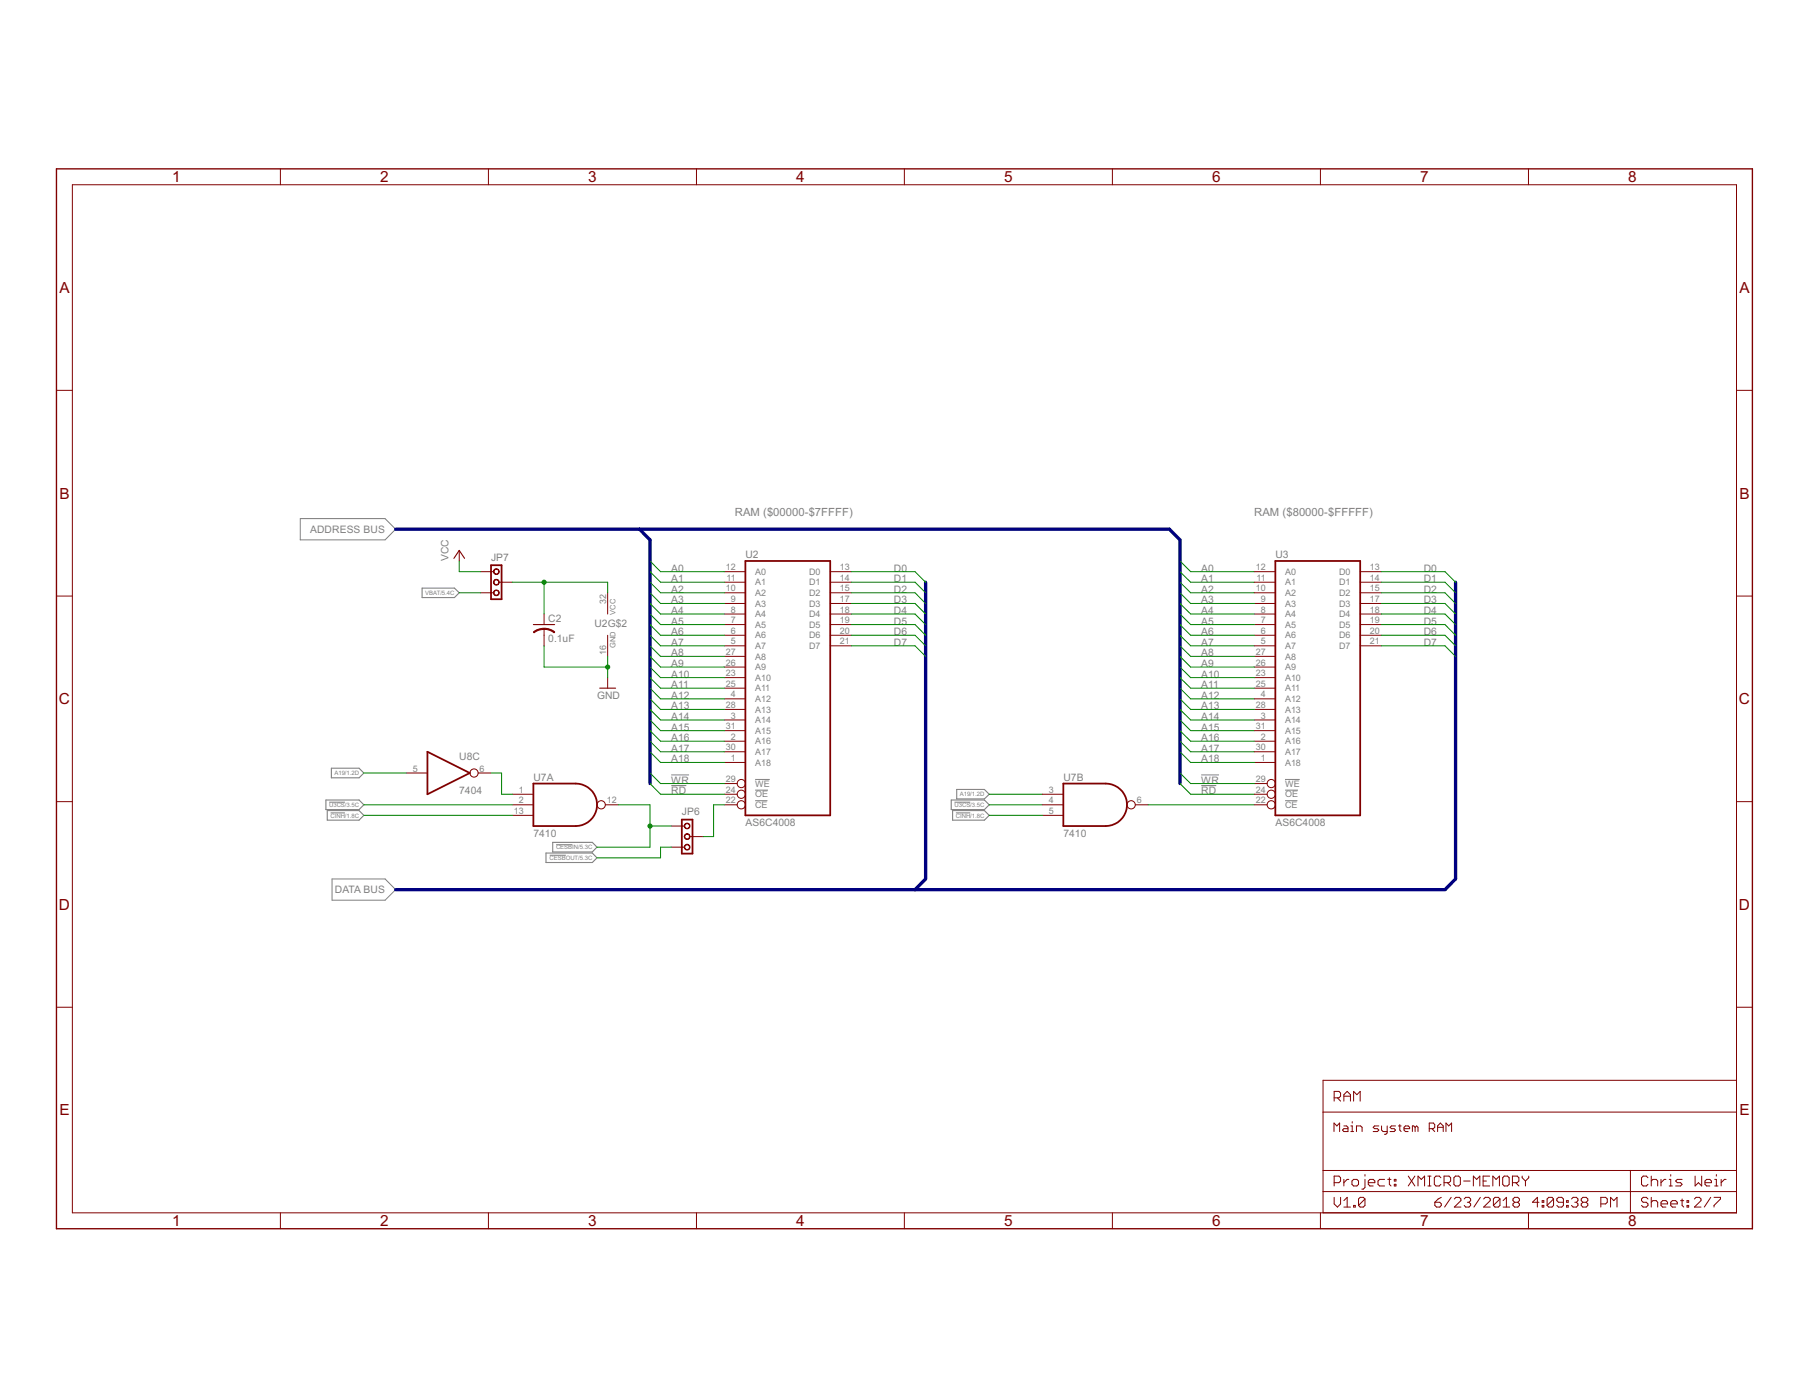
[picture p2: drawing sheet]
<svg xmlns="http://www.w3.org/2000/svg" width="279mm" height="216mm" viewBox="0 0 279 216" stroke-linecap="round" stroke-linejoin="round" font-family="sans-serif">
<g fill="none" stroke="#808080" stroke-width=".15">
<path d="M46.4 80.1h13.1l1.6 1.6-1.6 1.7h-13.1zM103.7 119.7h2.7M185.5 119.7h2.8M50.8 123.9h2.5M51.1 125.5h2.2M51.3 135.7h8.2l1.6 1.7-1.6 1.6h-8.2zM84.9 132.1h2.5M85.9 130.5h2.5M103.7 121.3h2.3M116.6 120.4h2.3M116.6 122h2M116.6 123.7h1.9"/>
<path d="M147.4 123.9h2.5M147.6 125.5h2.3M185.5 121.3h2.4M198.5 120.4h2.2M198.5 122h2M198.5 123.7h1.9"/>
</g>
<path d="M65.2 90.8h5l.7 .7-.7 .8h-5zM51.2 118.6h4.3l.7 .8-.7 .7h-4.3zM50.3 123.5h5.2l.7 .8-.7 .7h-5.2zM50.5 125.2h5l.7 .7-.7 .8h-5zM84.3 131.7h7.2l.7 .8-.7 .7h-7.2zM85.4 130.1h6.1l.7 .7-.7 .8h-6.1zM146.9 123.5h5.1l.8 .8-.8 .7h-5.1zM147.1 125.2h4.9l.8 .7-.8 .8h-4.9zM147.8 121.9h4.2l.8 .8-.8 .7h-4.2z" fill="none" stroke="#808080" stroke-width=".17"/>
<path d="M8.7 26.1h262v163.7h-262z" fill="none" stroke="#800000" stroke-width=".21"/>
<g fill="none" stroke="#800000" stroke-width=".15">
<path d="M11.2 28.5h257v158.8h-257zM43.3 26.1v2.4M75.4 26.1v2.4M107.6 26.1v2.4M139.7 26.1v2.4M171.8 26.1v2.4M203.9 26.1v2.4M236.1 26.1v2.4M8.7 60.3h2.5M268.2 60.3h2.5M8.7 92.1h2.5M70.9 85v1.6"/>
<path d="M74.2 88.3h2M74.2 91.5h2M77.1 89.9h2M84 94.8v1.7M84 97.1v2.6M93.9 91.5v3.3M93.9 98.1v3.3M111.9 88.3h3.2M111.9 89.9h3.2M111.9 91.5h3.2M111.9 93.2h3.2M111.9 94.8h3.2"/>
<path d="M111.9 96.5h3.2M111.9 98.1h3.2M111.9 99.7h3.2M128.2 88.3h3.3M128.2 89.9h3.3M128.2 91.5h3.3M128.2 93.2h3.3M128.2 94.8h3.3M128.2 96.5h3.3M128.2 98.1h3.3M128.2 99.7h3.3M193.7 88.3h3.3"/>
<path d="M193.7 89.9h3.3M193.7 91.5h3.3M193.7 93.2h3.3M193.7 94.8h3.3M193.7 96.5h3.3M193.7 98.1h3.3M193.7 99.7h3.3M210.1 88.3h3.3M210.1 89.9h3.3M210.1 91.5h3.3M210.1 93.2h3.3M210.1 94.8h3.3"/>
<path d="M210.1 96.5h3.3M210.1 98.1h3.3M210.1 99.7h3.3M268.2 92.1h2.5M62.7 119.4h3.3M73.9 119.4h1.9M93.9 104.6v1.7M111.9 101.4h3.2M111.9 103h3.2M111.9 104.6h3.2M111.9 106.3h3.2M111.9 107.9h3.2"/>
<path d="M111.9 109.6h3.2M111.9 111.2h3.2M111.9 112.8h3.2M111.9 114.5h3.2M111.9 116.1h3.2M111.9 117.8h3.2M193.7 101.4h3.3M193.7 103h3.3M193.7 104.6h3.3M193.7 106.3h3.3M193.7 107.9h3.3M193.7 109.6h3.3"/>
<path d="M193.7 111.2h3.3M193.7 112.8h3.3M193.7 114.5h3.3M193.7 116.1h3.3M193.7 117.8h3.3M8.7 123.8h2.5M79.1 122.7h3.3M79.1 124.3h3.3M79.1 125.9h3.3M93.5 124.3h2M103.7 127.6h2M103.7 130.8h2"/>
<path d="M106.5 129.2h2.1M111.9 121h2M111.9 122.7h2M111.9 124.3h2M161 122.7h3.2M161 124.3h3.2M161 125.9h3.2M175.3 124.3h2M193.7 121h2M193.7 122.7h2M193.7 124.3h2M268.2 123.8h2.5"/>
<path d="M8.7 155.6h2.5M268.2 155.6h2.5M204.3 171.7h63.9M206 174.8v-1.4l.5 .5 .4-.5v1.4M206.1 169.5h.7l.3-.2v-.5l-.3-.2h-.7v1.5M206.6 169.5l.5 .6M207.6 170.1v-1l.5-.5 .5 .5v1M207.6 169.3h1M207.6 173.9h.4l.2 .2v.7h-.6l-.3-.3 .3-.2h.6M208.6 173.9h.3v.9M208.6 174.8h.5M208.9 173.2v.2"/>
<path d="M209.1 170.1v-1.5l.5 .5 .5-.5v1.5M209.5 174.8v-.9h.6l.3 .2v.7M213 173.9h-.7l-.2 .2 .2 .2h.4l.3 .2-.3 .3h-.6M213.4 173.9v.6l.2 .3h.6M214.2 173.9v1.1l-.2 .2h-.2M215.5 173.9h-.6l-.2 .2 .2 .2h.4l.2 .2-.2 .3h-.6M216 173.9h.4M216.2 173.7v.8l.2 .3M216.9 174.3h.8v-.2l-.2-.2h-.4l-.2 .2v.4l.2 .3h.4M218.6 174.1l-.2-.2h-.3v.9M218.6 174.1v.7M218.6 174.1l.2-.2 .2 .2v.7"/>
<path d="M220.7 174.3h.7l.2-.2v-.4l-.2-.3h-.7v1.4M221.2 174.3l.4 .5M222 174.8v-.9l.5-.5 .4 .5v.9M222 174.1h.9M223.3 174.8v-1.4l.5 .5 .4-.5v1.4M268.2 166.8h-63.9v20.5M43.3 187.3v2.5M75.4 187.3v2.5M107.6 187.3v2.5M139.7 187.3v2.5M171.8 187.3v2.5M203.9 187.3v2.5"/>
<path d="M204.3 180.8h63.9M204.3 184h63.9M206.1 182.6h.7l.3-.2v-.5l-.3-.3h-.7v1.6M206.1 184.9v1l.5 .5 .5-.5v-1M207.6 182.1v1.1M207.6 185.4l.5-.5v1.5M207.6 186.4h1M208.3 182.1h-.2l-.5 .5M209.1 186.2h.2v.2h-.2zM209.1 182.1h.5l.2 .3v.5l-.2 .3h-.5l-.3-.3v-.5zM210.8 185.2l-.2-.3h-.5l-.3 .3v1M210.8 182.1v1.3l-.2 .2h-.3"/>
<path d="M210.8 181.4v.2M210.8 185.2v1l-.2 .2h-.5l-.3-.2M210.8 185.2l-1 1M211.3 182.6h1v-.2l-.2-.3h-.5l-.3 .3v.5l.3 .3h.5M213.8 182.1h-.7l-.3 .3v.5l.3 .3h.7M214.3 182.1h.5M214.6 181.9v1l.2 .3M215.3 182.1h.3v.3h-.3zM215.3 182.9h.3v.3h-.3zM217.5 181.6l1 1.6M218.5 181.6l-1 1.6M219 183.2v-1.6l.5 .5 .5-.5v1.6"/>
<path d="M220.5 181.6h.5M220.5 183.2h.5M220.8 181.6v1.6M221.6 185.7h.8l.2 .2v.3l-.2 .2h-.5l-.3-.2zM222.5 181.9l-.2-.3h-.5l-.3 .3v1l.3 .3h.5l.2-.3M222.6 184.9l-.5 .3-.5 .5M223 182.6h.8l.2-.2v-.5l-.2-.3h-.8v1.6M223.5 182.6l.5 .6M224.1 184.9l-1 1.5M224.6 185.2l.3-.3h.5l.2 .3v.2l-1 1h1M224.8 181.6h.5l.3 .3v1l-.3 .3h-.5l-.2-.3v-1zM226.1 182.4h1"/>
<path d="M226.1 185.2l.3-.3h.5l.2 .3v.2l-.2 .3M226.6 185.7h.3M226.9 185.7l.2 .2v.3l-.2 .2h-.5l-.3-.2M227.6 183.2v-1.6l.5 .5 .5-.5v1.6M228.6 184.9l-1 1.5M229.1 182.4h.5M229.2 185.2l.2-.3h.5l.3 .3v.2l-1 1h1M230.1 181.6h-1v1.6h1M230.6 183.2v-1.6l.5 .5 .5-.5v1.6M231.7 185.2v1l-.3 .2h-.5l-.2-.2M231.7 185.2l-.3-.3h-.5l-.2 .3v1M231.7 185.2l-1 1"/>
<path d="M232.2 186.4h1M232.2 185.4l.5-.5v1.5M232.3 181.6h.5l.3 .3v1l-.3 .3h-.5l-.2-.3v-1zM233.6 182.6h.7l.3-.2v-.5l-.3-.3h-.7v1.6M233.9 185.7l-.2 .2v.3l.2 .2h.5l.3-.2v-.3l-.3-.2M233.9 185.7l-.2-.3v-.2l.2-.3h.5l.3 .3v.2l-.3 .3M233.9 185.7h.5M234.1 182.6l.5 .6M235.1 181.6v.3l.5 .5M235.6 182.4v.8M236.1 187.3v2.5M236.1 181.6v.3l-.5 .5"/>
<path d="M237.7 185.7h-1l.7-.8v1.5M238.2 186.2h.2v.2h-.2zM238.2 185.4h.2v.3h-.2zM239.9 185.2v1l-.2 .2h-.5l-.2-.2M239.9 185.2l-.2-.3h-.5l-.2 .3v1M239.9 185.2l-.9 1M241.5 185.7h-.8l-.2-.3v-.2l.2-.3h.5l.3 .3v1l-.3 .2h-.5l-.2-.2M242 186.2h.2v.2h-.2zM242 185.4h.2v.3h-.2zM242.7 185.2l.3-.3h.5l.2 .3v.2l-.2 .3M243.2 185.7h.3M243.5 185.7l.2 .2v.3l-.2 .2h-.5l-.3-.2"/>
<path d="M244.5 185.7l-.3 .2v.3l.3 .2h.5l.2-.2v-.3l-.2-.2M244.5 185.7l-.3-.3v-.2l.3-.3h.5l.2 .3v.2l-.2 .3M244.5 185.7h.5M247.2 185.9h.8l.2-.2v-.5l-.2-.3h-.8v1.5M248.8 186.4v-1.5l.5 .5 .4-.5v1.5M251.8 180.8v6.5M254.5 181.9l-.2-.3h-.5l-.3 .3v1l.3 .3h.5l.2-.3M254.5 185.2l-.2-.3h-.5l-.3 .3v.2l.3 .3h.5l.2 .2v.3l-.2 .2h-.5l-.3-.2M255 182.4l.3-.3h.5l.2 .3v.8M255 181.6v1.6M255 184.9v1.5M255 185.7l.3-.3h.5l.2 .3v.7"/>
<path d="M256.5 185.9h1.1v-.2l-.3-.3h-.5l-.3 .3v.5l.3 .2h.5M256.5 182.1v1.1M257.3 182.1h-.3l-.5 .5M257.8 182.1h.2v1.1M257.8 183.2h.5M258 185.9h1.1v-.2l-.3-.3h-.5l-.3 .3v.5l.3 .2h.5M258 181.4v.2M259.6 185.4h.5M259.8 182.1h-.7l-.3 .3 .3 .2h.5l.2 .3-.2 .3h-.8M259.8 185.2v1l.3 .2M260.6 186.2h.2v.2h-.2zM260.6 185.4h.2v.3h-.2z"/>
<path d="M261.7 185.2l.3-.3h.5l.2 .3v.2l-1 1h1M261.8 181.6v1.6l.5-.6 .5 .6v-1.6M263.3 182.6h1v-.2l-.2-.3h-.5l-.3 .3v.5l.3 .3h.5M264.2 184.9l-1 1.5M264.7 184.9h1v.3l-1 1v.2M264.8 182.1h.3v1.1M264.8 183.2h.5M265.1 181.4v.2M265.8 182.1v1.1M266.6 182.1h-.3l-.5 .5"/>
<circle cx="73.2" cy="119.4" r=".64"/>
<circle cx="92.9" cy="124.3" r=".64"/>
<circle cx="114.5" cy="121" r=".64"/>
<circle cx="114.5" cy="124.3" r=".64"/>
<circle cx="114.5" cy="122.7" r=".64"/>
<circle cx="174.7" cy="124.3" r=".64"/>
<circle cx="196.3" cy="122.7" r=".64"/>
<circle cx="196.3" cy="124.3" r=".64"/>
<circle cx="196.3" cy="121" r=".64"/>
</g>
<path d="M75.8 87.3h1.7v5.2h-1.7zM115.1 86.6h13.1v39.3h-13.1zM197 86.6h13.1v39.3h-13.1zM66 116.1l6.6 3.3-6.6 3.3zM82.4 121h6.5a3.3 3.3 0 0 1 3.3 3.3 3.3 3.3 0 0 1-3.3 3.3h-6.5zM105.3 126.6h1.7v5.2h-1.7zM164.2 121h6.6a3.3 3.3 0 0 1 3.3 3.3 3.3 3.3 0 0 1-3.3 3.3h-6.6z" fill="none" stroke="#800000" stroke-width=".28"/>
<path d="M70.1 86.2l.8-1.2 .9 1.2M82.4 96.5h3.3M92.6 106.3h2.5" fill="none" stroke="#800000" stroke-width=".17"/>
<g fill="#800000" stroke="#800000" stroke-width=".15">
<path d="M76.4 91.2a.46 .46 0 0 1 .7 .2 .46 .46 0 0 1-.4 .6 .46 .46 0 0 1-.5-.5h.1a.36 .36 0 0 1 .5-.3 .36 .36 0 0 1 .1 .6 .36 .36 0 0 1-.6-.1l-.1-.2z" fill-rule="evenodd"/>
<path d="M76.4 87.9a.46 .46 0 0 1 .7 .2 .46 .46 0 0 1-.3 .6 .46 .46 0 0 1-.6-.4h.1a.36 .36 0 0 1 .5-.4 .36 .36 0 0 1 .1 .6 .36 .36 0 0 1-.6-.1l-.1-.1z" fill-rule="evenodd"/>
<path d="M76.4 89.6a.46 .46 0 0 1 .7 .1 .46 .46 0 0 1-.3 .7 .46 .46 0 0 1-.6-.5h.1a.37 .37 0 0 1 .5-.3 .37 .37 0 0 1 .1 .6 .37 .37 0 0 1-.6-.1l-.1-.2z" fill-rule="evenodd"/>
<path d="M105.9 130.5a.44 .44 0 0 1 .6 .2 .44 .44 0 0 1-.3 .6 .44 .44 0 0 1-.5-.5 .39 .39 0 0 1 .6-.3 .39 .39 0 0 1-.1 .7 .41 .41 0 0 1-.4-.2 .41 .41 0 0 1 .1-.5z" fill-rule="evenodd"/>
<path d="M105.9 127.2a.45 .45 0 0 1 .6 .2 .45 .45 0 0 1-.3 .6 .45 .45 0 0 1-.5-.4 .39 .39 0 0 1 .6-.3 .39 .39 0 0 1-.1 .6 .43 .43 0 0 1-.4-.2 .43 .43 0 0 1 .1-.5z" fill-rule="evenodd"/>
<path d="M105.9 128.8a.45 .45 0 0 1 .6 .2 .45 .45 0 0 1-.3 .6 .45 .45 0 0 1-.5-.4 .39 .39 0 0 1 .6-.3 .39 .39 0 0 1-.1 .7 .43 .43 0 0 1-.4-.3 .43 .43 0 0 1 .1-.5z" fill-rule="evenodd"/>
<path d="M84 97a2.38 2.38 0 0 1 1.7 .6l-.1 .1a2.34 2.34 0 0 0-1.6-.5z" fill-rule="evenodd"/>
<path d="M82.4 97.6a2.43 2.43 0 0 1 1.6-.6v.2a2.34 2.34 0 0 0-1.5 .5z" fill-rule="evenodd"/>
</g>
<path d="M61.1 81.7h119.5l1.6 1.7v37.6M98.8 81.7l1.6 1.7v37.6M143 89.9v45.8l-1.7 1.7M224.8 89.9v45.8l-1.6 1.7h-162.1" fill="none" stroke="#000080" stroke-width=".51"/>
<g fill="none" stroke="#008000" stroke-width=".15">
<path d="M70.9 91.5h3.3M70.9 86.6v1.7h3.3M79.1 89.9h14.8v1.6M84 99.7v3.3h9.9M84 89.9v4.9M100.4 98.1l1.6 1.6h9.9M100.4 96.5l1.6 1.6h9.9M100.4 94.8l1.6 1.7h9.9M100.4 93.2l1.6 1.6h9.9M100.4 91.5l1.6 1.7h9.9M100.4 89.9l1.6 1.6h9.9M100.4 88.3l1.6 1.6h9.9"/>
<path d="M100.4 86.6l1.6 1.7h9.9M100.4 99.7l1.6 1.7h9.9M131.5 99.7h9.8l1.7 1.7M131.5 98.1h9.8l1.7 1.6M131.5 96.5h9.8l1.7 1.6M131.5 94.8h9.8l1.7 1.7M131.5 93.2h9.8l1.7 1.6M131.5 91.5h9.8l1.7 1.7M131.5 89.9h9.8l1.7 1.6M131.5 88.3h9.8l1.7 1.6M182.2 98.1l1.7 1.6h9.8M182.2 96.5l1.7 1.6h9.8"/>
<path d="M182.2 94.8l1.7 1.7h9.8M182.2 93.2l1.7 1.6h9.8M182.2 91.5l1.7 1.7h9.8M182.2 89.9l1.7 1.6h9.8M182.2 88.3l1.7 1.6h9.8M182.2 86.6l1.7 1.7h9.8M182.2 99.7l1.7 1.7h9.8M213.4 99.7h9.8l1.6 1.7M213.4 98.1h9.8l1.6 1.6M213.4 96.5h9.8l1.6 1.6M213.4 94.8h9.8l1.6 1.7M213.4 93.2h9.8l1.6 1.6"/>
<path d="M213.4 91.5h9.8l1.6 1.7M213.4 89.9h9.8l1.6 1.6M213.4 88.3h9.8l1.6 1.6M56.2 119.4h6.5M75.8 119.4h1.7v3.3h1.6M93.9 101.4v3.2M100.4 111.2l1.6 1.6h9.9M100.4 109.6l1.6 1.6h9.9M100.4 107.9l1.6 1.7h9.9M100.4 106.3l1.6 1.6h9.9M100.4 104.6l1.6 1.7h9.9M100.4 103l1.6 1.6h9.9"/>
<path d="M100.4 101.4l1.6 1.6h9.9M100.4 112.8l1.6 1.7h9.9M100.4 114.5l1.6 1.6h9.9M100.4 116.1l1.6 1.7h9.9M100.4 119.4l1.6 1.6h9.9M182.2 111.2l1.7 1.6h9.8M182.2 109.6l1.7 1.6h9.8M182.2 107.9l1.7 1.7h9.8M182.2 106.3l1.7 1.6h9.8M182.2 104.6l1.7 1.7h9.8M182.2 103l1.7 1.6h9.8M182.2 101.4l1.7 1.6h9.8"/>
<path d="M182.2 112.8l1.7 1.7h9.8M182.2 114.5l1.7 1.6h9.8M182.2 116.1l1.7 1.7h9.8M182.2 119.4l1.7 1.6h9.8M56.2 125.9h22.9M56.2 124.3h22.9M95.5 124.3h4.9v6.5h-8.2M100.4 121l1.6 1.7h9.9M100.4 127.6h3.3M103.7 130.8h-1.7v1.7h-9.8M111.9 124.3h-1.7v4.9h-1.6M152.8 125.9h8.2"/>
<path d="M152.8 122.7h8.2M152.8 124.3h8.2M177.3 124.3h16.4M182.2 121l1.7 1.7h9.8"/>
</g>
<g fill="#008000" stroke="#008000" stroke-width=".15">
<circle cx="93.9" cy="103" r=".32"/>
<circle cx="84" cy="89.9" r=".32"/>
<circle cx="100.4" cy="127.6" r=".32"/>
</g>
<g font-size="2.6" fill="#800000">
<text x="26.6" y="28.1">1</text>
<text x="58.7" y="28.1">2</text>
<text x="90.8" y="28.1">3</text>
<text x="123" y="28.1">4</text>
<text x="155.1" y="28.1">5</text>
<text x="187.2" y="28.1">6</text>
<text x="219.3" y="28.1">7</text>
<text x="251.5" y="28.1">8</text>
<text x="9.2" y="45.2">A</text>
<text x="268.6" y="45.2">A</text>
<text x="9.2" y="77">B</text>
<text x="268.6" y="77">B</text>
<text x="9.1" y="108.7">C</text>
<text x="268.6" y="108.7">C</text>
<text x="9.1" y="140.5">D</text>
<text x="268.6" y="140.5">D</text>
<text x="9.2" y="172.3">E</text>
<text x="268.6" y="172.3">E</text>
<text x="26.6" y="189.4">1</text>
<text x="58.7" y="189.4">2</text>
<text x="90.8" y="189.4">3</text>
<text x="123" y="189.4">4</text>
<text x="155.1" y="189.4">5</text>
<text x="187.2" y="189.4">6</text>
<text x="219.3" y="189.4">7</text>
<text x="251.5" y="189.4">8</text>
</g>
<g font-size="1.9" fill="#808080">
<text x="113.5" y="79.7">RAM ($00000-$7FFFF)</text>
<text x="193.7" y="79.7">RAM ($80000-$FFFFF)</text>
</g>
<g font-size="1.8" fill="#808080">
<text x="47.9" y="82.3">ADDRESS BUS</text>
<text x="69.3" y="86.6" transform="rotate(-90 69.3 86.6)">VCC</text>
<text x="75.8" y="86.6">JP7</text>
<text x="103.7" y="89.9">A1</text>
<text x="103.7" y="88.3">A0</text>
<text x="115.1" y="86.2">U2</text>
<text x="138" y="89.9">D1</text>
<text x="138" y="88.3">D0</text>
<text x="185.5" y="89.9">A1</text>
<text x="185.5" y="88.3">A0</text>
<text x="197" y="86.2">U3</text>
<text x="219.9" y="89.9">D1</text>
<text x="219.9" y="88.3">D0</text>
<text x="103.7" y="94.8">A4</text>
<text x="103.7" y="93.2">A3</text>
<text x="103.7" y="91.6">A2</text>
<text x="138" y="94.8">D4</text>
<text x="138" y="93.2">D3</text>
<text x="138" y="91.6">D2</text>
<text x="185.5" y="94.8">A4</text>
<text x="185.5" y="93.2">A3</text>
<text x="185.5" y="91.6">A2</text>
<text x="219.9" y="94.8">D4</text>
<text x="219.9" y="93.2">D3</text>
<text x="219.9" y="91.6">D2</text>
<text x="84.7" y="99.2">0.1uF</text>
<text x="84.7" y="96.1">C2</text>
<text x="91.8" y="96.9">U2G$2</text>
<text x="103.7" y="101.4">A8</text>
<text x="103.7" y="99.7">A7</text>
<text x="103.7" y="98.1">A6</text>
<text x="103.7" y="96.5">A5</text>
<text x="138" y="99.7">D7</text>
<text x="138" y="98.1">D6</text>
<text x="138" y="96.5">D5</text>
<text x="185.5" y="101.4">A8</text>
<text x="185.5" y="99.7">A7</text>
<text x="185.5" y="98.1">A6</text>
<text x="185.5" y="96.5">A5</text>
<text x="219.9" y="99.7">D7</text>
<text x="219.9" y="98.1">D6</text>
<text x="219.9" y="96.5">D5</text>
<text x="92.2" y="107.9">GND</text>
<text x="103.7" y="107.9">A12</text>
<text x="103.7" y="106.3">A11</text>
<text x="103.7" y="104.6">A10</text>
<text x="103.7" y="103">A9</text>
<text x="185.5" y="107.9">A12</text>
<text x="185.5" y="106.3">A11</text>
<text x="185.5" y="104.6">A10</text>
<text x="185.5" y="103">A9</text>
<text x="103.7" y="112.8">A15</text>
<text x="103.7" y="111.2">A14</text>
<text x="103.7" y="109.6">A13</text>
<text x="185.5" y="112.8">A15</text>
<text x="185.5" y="111.2">A14</text>
<text x="185.5" y="109.6">A13</text>
<text x="70.9" y="117.3">U8C</text>
<text x="103.7" y="114.5">A16</text>
<text x="103.7" y="116.1">A17</text>
<text x="103.7" y="117.7">A18</text>
<text x="185.5" y="114.5">A16</text>
<text x="185.5" y="116.1">A17</text>
<text x="185.5" y="117.7">A18</text>
<text x="70.9" y="122.7">7404</text>
<text x="82.4" y="120.6">U7A</text>
<text x="103.7" y="122.7">RD</text>
<text x="103.7" y="121">WR</text>
<text x="105.3" y="125.9">JP6</text>
<text x="164.2" y="120.6">U7B</text>
<text x="185.5" y="122.7">RD</text>
<text x="185.5" y="121">WR</text>
<text x="82.4" y="129.2">7410</text>
<text x="115.1" y="127.6">AS6C4008</text>
<text x="164.2" y="129.2">7410</text>
<text x="197" y="127.6">AS6C4008</text>
<text x="51.7" y="138">DATA BUS</text>
</g>
<g font-size="1.5" fill="#808080">
<text x="112.1" y="88.1">12</text>
<text x="112.2" y="89.7">11</text>
<text x="116.6" y="88.8">A0</text>
<text x="125" y="88.8">D0</text>
<text x="129.7" y="88.1">13</text>
<text x="129.7" y="89.7">14</text>
<text x="194" y="88.1">12</text>
<text x="194.1" y="89.7">11</text>
<text x="198.5" y="88.8">A0</text>
<text x="206.8" y="88.8">D0</text>
<text x="211.6" y="88.1">13</text>
<text x="211.6" y="89.7">14</text>
<text x="93.6" y="93.3" transform="rotate(-90 93.6 93.3)">32</text>
<text x="112.1" y="91.3">10</text>
<text x="112.9" y="93">9</text>
<text x="112.9" y="94.6">8</text>
<text x="116.6" y="90.4">A1</text>
<text x="116.6" y="92">A2</text>
<text x="116.6" y="93.7">A3</text>
<text x="116.6" y="95.3">A4</text>
<text x="125" y="90.4">D1</text>
<text x="125" y="92">D2</text>
<text x="125" y="93.7">D3</text>
<text x="125" y="95.3">D4</text>
<text x="129.7" y="91.3">15</text>
<text x="129.7" y="93">17</text>
<text x="129.7" y="94.6">18</text>
<text x="194" y="91.3">10</text>
<text x="194.7" y="93">9</text>
<text x="194.7" y="94.6">8</text>
<text x="198.5" y="90.4">A1</text>
<text x="198.5" y="92">A2</text>
<text x="198.5" y="93.7">A3</text>
<text x="198.5" y="95.3">A4</text>
<text x="206.8" y="90.4">D1</text>
<text x="206.8" y="92">D2</text>
<text x="206.8" y="93.7">D3</text>
<text x="206.8" y="95.3">D4</text>
<text x="211.6" y="91.3">15</text>
<text x="211.6" y="93">17</text>
<text x="211.6" y="94.6">18</text>
<text x="93.6" y="101.1" transform="rotate(-90 93.6 101.1)">16</text>
<text x="112.1" y="101.1">27</text>
<text x="112.9" y="96.2">7</text>
<text x="112.9" y="97.9">6</text>
<text x="112.9" y="99.5">5</text>
<text x="116.6" y="97">A5</text>
<text x="116.6" y="98.6">A6</text>
<text x="116.6" y="100.2">A7</text>
<text x="116.6" y="101.9">A8</text>
<text x="125" y="96.9">D5</text>
<text x="125" y="98.6">D6</text>
<text x="125" y="100.2">D7</text>
<text x="129.7" y="96.2">19</text>
<text x="129.7" y="97.9">20</text>
<text x="129.7" y="99.5">21</text>
<text x="194" y="101.1">27</text>
<text x="194.7" y="96.2">7</text>
<text x="194.7" y="97.9">6</text>
<text x="194.7" y="99.5">5</text>
<text x="198.5" y="97">A5</text>
<text x="198.5" y="98.6">A6</text>
<text x="198.5" y="100.2">A7</text>
<text x="198.5" y="101.9">A8</text>
<text x="206.8" y="96.9">D5</text>
<text x="206.8" y="98.6">D6</text>
<text x="206.8" y="100.2">D7</text>
<text x="211.6" y="96.2">19</text>
<text x="211.6" y="97.9">20</text>
<text x="211.6" y="99.5">21</text>
<text x="112.1" y="102.8">26</text>
<text x="112.1" y="104.4">23</text>
<text x="112.1" y="106.1">25</text>
<text x="112.9" y="107.7">4</text>
<text x="116.6" y="103.5">A9</text>
<text x="116.6" y="105.1">A10</text>
<text x="116.6" y="106.8">A11</text>
<text x="194" y="102.8">26</text>
<text x="194" y="104.4">23</text>
<text x="194" y="106.1">25</text>
<text x="194.7" y="107.7">4</text>
<text x="198.5" y="103.5">A9</text>
<text x="198.5" y="105.1">A10</text>
<text x="198.5" y="106.8">A11</text>
<text x="112.1" y="109.3">28</text>
<text x="112.1" y="112.6">31</text>
<text x="112.9" y="111">3</text>
<text x="116.6" y="108.4">A12</text>
<text x="116.6" y="110">A13</text>
<text x="116.6" y="111.7">A14</text>
<text x="116.6" y="113.3">A15</text>
<text x="194" y="109.3">28</text>
<text x="194" y="112.6">31</text>
<text x="194.7" y="111">3</text>
<text x="198.5" y="108.4">A12</text>
<text x="198.5" y="110">A13</text>
<text x="198.5" y="111.7">A14</text>
<text x="198.5" y="113.3">A15</text>
<text x="63.8" y="119.1">5</text>
<text x="74.1" y="119.1">6</text>
<text x="112.1" y="115.9">30</text>
<text x="112.9" y="114.2">2</text>
<text x="112.9" y="117.5">1</text>
<text x="116.6" y="115">A16</text>
<text x="116.6" y="116.6">A17</text>
<text x="116.6" y="118.2">A18</text>
<text x="194" y="115.9">30</text>
<text x="194.7" y="114.2">2</text>
<text x="194.7" y="117.5">1</text>
<text x="198.5" y="115">A16</text>
<text x="198.5" y="116.6">A17</text>
<text x="198.5" y="118.2">A18</text>
<text x="79.4" y="125.7">13</text>
<text x="80.1" y="122.4">1</text>
<text x="80.1" y="124.1">2</text>
<text x="93.7" y="124.1">12</text>
<text x="112.1" y="120.8">29</text>
<text x="112.1" y="122.4">24</text>
<text x="112.1" y="124.1">22</text>
<text x="116.6" y="121.5">WE</text>
<text x="116.6" y="123.1">OE</text>
<text x="116.6" y="124.8">CE</text>
<text x="162" y="122.4">3</text>
<text x="162" y="124.1">4</text>
<text x="162" y="125.7">5</text>
<text x="175.6" y="124.1">6</text>
<text x="194" y="120.8">29</text>
<text x="194" y="122.4">24</text>
<text x="194" y="124.1">22</text>
<text x="198.5" y="121.5">WE</text>
<text x="198.5" y="123.1">OE</text>
<text x="198.5" y="124.8">CE</text>
</g>
<g font-size="1.3" fill="#808080">
<text x="95.1" y="94.9" transform="rotate(-90 95.1 94.9)">VCC</text>
<text x="95.1" y="100.1" transform="rotate(-90 95.1 100.1)">GND</text>
</g>
<g font-size="1" fill="#808080">
<text x="65.7" y="91.9">VBAT/5.4C</text>
<text x="51.6" y="119.7">A19/1.2D</text>
<text x="50.8" y="124.6">U3CS/3.5C</text>
<text x="147.4" y="124.6">U3CS/3.5C</text>
<text x="148.2" y="123">A19/1.2D</text>
<text x="51.1" y="126.3">CINH/1.8C</text>
<text x="85.9" y="131.2">CESBIN/5.3C</text>
<text x="147.6" y="126.3">CINH/1.8C</text>
<text x="84.9" y="132.8">CESBOUT/5.3C</text>
</g>
</svg>
